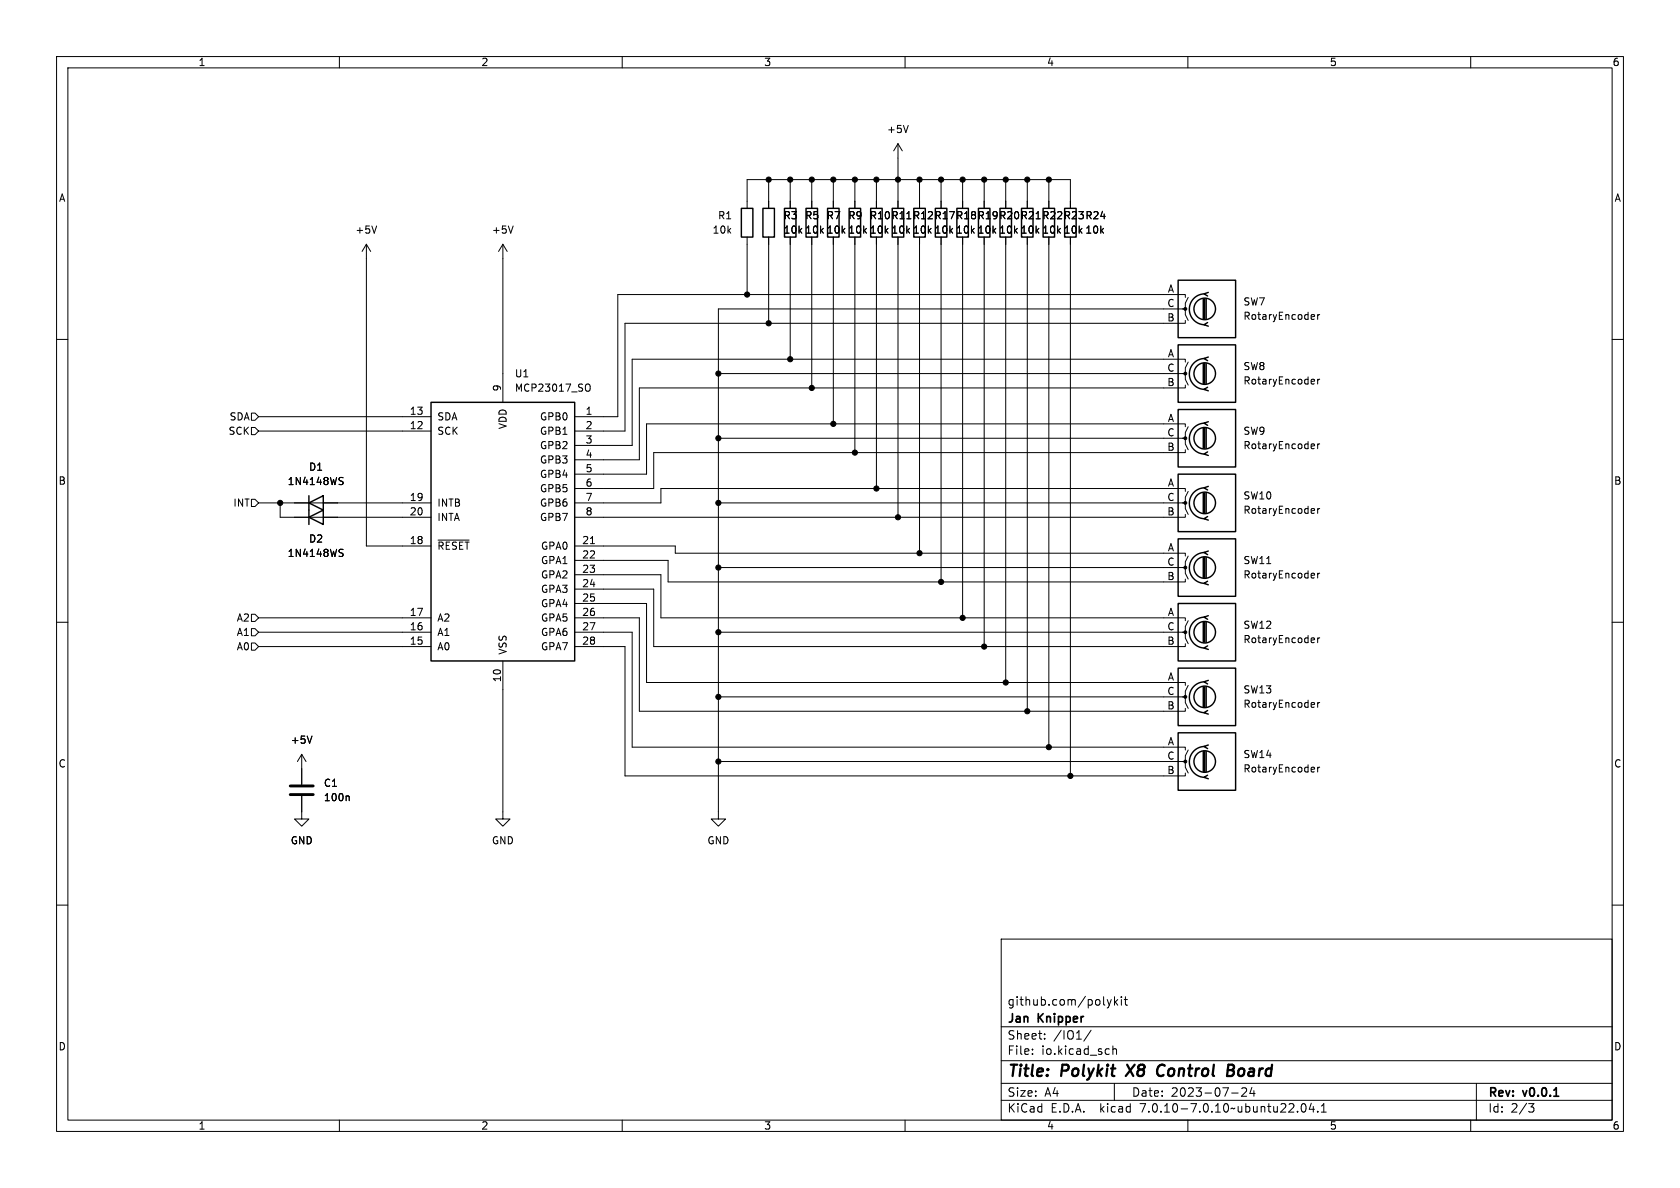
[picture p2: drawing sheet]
<svg xmlns="http://www.w3.org/2000/svg" width="297mm" height="210mm" viewBox="0 0 297 210" stroke-linecap="round" stroke-linejoin="round" font-family="sans-serif">
<g fill="none" stroke="#000" stroke-width=".18">
<path d="M10 10h277v190h-277zM12 12h273v186h-273zM60 10v2M110 10v2M160 10v2M210 10v2M260 10v2M66.6 39.9l-.4 1.3M90.7 39.9l-.4 1.3M132.1 36.8v-5h57.1v5M135.9 31.8v5M139.7 31.8v5"/>
<path d="M143.5 31.8v5M147.3 31.8v5M151.1 31.8v5M154.9 31.8v5M158.7 25.4l-.7 1.3M158.7 25.4v11.4M158.7 25.4l.8 1.3M160.6 22.2l-.5 1.2M162.6 31.8v5M166.4 31.8v5M170.2 31.8v5M174 31.8v5"/>
<path d="M177.8 31.8v5M181.6 31.8v5M185.4 31.8v5M10 60h2M64.8 43.2l-.8 1.3M64.8 43.2v53.3h11.4M64.8 43.2l.7 1.3M88.9 43.2l-.8 1.3M88.9 43.2v27.9M88.9 43.2l.8 1.3M132.1 41.9v10.2M135.9 41.9v15.3"/>
<path d="M139.7 41.9v21.6M143.5 41.9v26.7M147.3 41.9v33M151.1 41.9v38.1M154.9 41.9v44.5M158.7 41.9v49.5M162.6 41.9v55.9M166.4 41.9v61M170.2 41.9v67.3M174 41.9v72.4M177.8 41.9v78.8M181.6 41.9v83.8"/>
<path d="M185.4 41.9v90.2M189.2 41.9v95.3M209.5 56.6v.6h-99v19h-8.9M209.5 52.6v-.5h-100.3v21.6h-7.6M210.1 56.6l-.6-1v-1h-82.5v90.2h1.3l-1.3 1.3-1.3-1.3h1.3M210.1 52.6l-.6 1v1h-.5M232 55.6l.3 .1 .1 .2-.6 .1M232.3 56.4l-.3 .1M232.9 55.6v.9M233.3 55.6l-.4 .3M285 60h2M44.4 73h.7l.6 .7-.6 .6h-.7z"/>
<path d="M44.4 75.6h.7l.6 .6-.6 .6h-.7zM45.7 73.7h30.5M45.7 76.2h30.5M103.8 67.9a.43 .43 0 0 1 .5 .4v.4a.43 .43 0 0 1-.5 .5M127 77.5h82.5v1l.6 1M127 66h82.5v1.1l.6 1M209.5 79.5v.5h-93.9v6.4h-14M209.5 75.4v-.5h-95.2v8.9h-12.7M209.5 68.1v.5h-96.5v12.7h-11.4M209.5 64v-.5h-97.7v15.2h-10.2M210.1 75.4l-.6 1.1v1h-.5M210.1 64l-.6 1v1h-.5"/>
<path d="M232 78.5h.3l.1 .3-.6 .1M232 67l.3 .1 .1 .2-.6 .2M232.3 79.3h-.3M232.3 67.8l-.3 .1M232.9 67v.9M232.9 78.5v.8M233.3 78.5l-.4 .2M233.3 67l-.4 .3M44.4 88.3h.7l.6 .6-.6 .6h-.7zM45.7 88.9h30.5M49.5 88.9v2.5h26.7M60.2 97.7l.3 .1 .2 .3-.3 .3h-.3"/>
<path d="M60.2 85l.3 .1 .2 .3-.3 .3h-.3M60.2 97.1l.5 .1M60.2 84.4l.5 .1M77.4 95.5h5.5M101.6 99.1h16.5v3.8h91.4v-.5M101.6 96.5h17.8v1.3h90.1v.5M104.4 96.1h.7M127 88.9h82.5v1l.6 1M209.5 90.9v.5h-107.9M209.5 86.9v-.5h-92.7v2.5h-15.2M210.1 86.9l-.6 1v1h-.5M210.1 98.3l-.6 1v1h-.5"/>
<path d="M232 89.9l.3 .1 .1 .2-.6 .1M232.3 90.7h-.3M232.9 89.9v.8M233.3 89.9l-.4 .2M10 110h2M44.4 113.7h.7l.6 .6-.6 .6h-.7zM44.4 111.1h.7l.6 .7-.6 .6h-.7zM44.4 108.6h.7l.6 .6-.6 .7h-.7zM45.7 109.2h30.5M45.7 114.3h30.5M45.7 111.8h30.5M88.9 116.8v28h1.3l-1.3 1.3-1.3-1.3h1.3"/>
<path d="M101.6 114.3h8.9v22.9h99v-.5M101.6 111.8h10.2v20.3h97.7v.5M101.6 109.2h11.4v16.5h96.5v-.5M101.6 106.7h12.7v14h95.2v.5M101.6 104.1h14v10.2h93.9v-.5M101.6 101.6h15.2v7.6h92.7v.5M127 100.3h82.5v1l.6 1.1M127 111.8h82.5v1l.6 1M210.1 109.7l-.6 1v1.1h-.5M232 101.3l.3 .1 .1 .2-.6 .2M232 112.8h.3l.1 .3-.6 .1M232.3 102.1l-.3 .1"/>
<path d="M232.3 113.5l-.3 .1M232.9 101.3v.9M232.9 112.8v.8M233.3 101.3l-.4 .3M233.3 112.8l-.4 .2M285 110h2M53.3 133.4v5.3M53.3 133.4l-.7 1.2M53.3 133.4l.8 1.2M55.2 130.1l-.5 1.3M127 134.6h82.5v1l.6 1.1M127 123.2h82.5v1l.6 1"/>
<path d="M210.1 132.6l-.6 1v1h-.5M210.1 121.2l-.6 1v1h-.5M232 124.2l.3 .1 .1 .2-.6 .1M232 135.6l.3 .1 .1 .2-.6 .1M232.3 136.4l-.3 .1M232.3 125h-.3M232.9 124.2v.8M232.9 135.6v.9M233.3 135.6l-.4 .3M233.3 124.2l-.4 .2M10 160h2M53.3 140.7v4.1h1.3l-1.3 1.3-1.2-1.3h1.2"/>
<path d="M61.6 140.7l.1 .2v.6M285 160h2M177 166h108v32h-108zM195.7 176.7l.4 1M196.1 177.7l-.1 .4-.3 .1M196.5 176.7l-.4 1M197 176.2v1.5M197.2 177.1l.4 .6M197.6 176.7l-.6 .6M198.2 176.2v.1M198.2 176.7v1M198.7 176.7h.6"/>
<path d="M199 176.2v1.3l.3 .2M60 198v2M110 198v2M160 198v2M177 194.5h108M177 191.5h108M177 187.5h108M177 181.5h108M182.5 186.3v.1M182.5 185.5v.1M184.7 183.6v.1M184.7 182.8v.1"/>
<path d="M192.9 182.1l-1.3 2M196.7 184.9v1.5M196.7 185.5l.3-.1 .3 .1 .1 .9M197 191.5v3M210 198v2M217.7 193.2h1.2M219.5 192.4l.6-.1 .2 .1 .1 .3-.9 1.1h.9M221.3 192.2l-.3 1.1h.9M221.7 192.8v1M229.4 196.5v.1M230.2 195.2l.2-.1a.81 .81 0 0 1 .6 .6 .81 .81 0 0 1-.3 .8l-.2 .1a.81 .81 0 0 1-.3-1.4zM231.8 195l-.3 1.1h.9"/>
<path d="M232.2 195.6v1M233 196.5v.1M233.6 196.6h.9M233.6 195.5l.4-.4v1.5M260 198v2M261 191.5v6.5M270.2 195.1h1l-.5 .6 .4 .1 .1 .5-.3 .3h-.4"/>
</g>
<path d="M274.7 193.8h.9" fill="none" stroke="#000" stroke-width=".3"/>
<path d="M200.6 188.2l-1.6 2M204.6 189.7a.63 .63 0 0 0 1 .4M205.6 188.2a.88 .88 0 0 0-1 .9M217.1 189.2h.6M217.2 188.2h.6a.49 .49 0 0 1 .4 .5 .49 .49 0 0 1-.5 .5M217.7 189.2l.3 .1a.58 .58 0 0 1-.3 .9h-.8" fill="none" stroke="#000" stroke-width=".4"/>
<g fill="none" stroke="#000" stroke-width=".25">
<path d="M131.1 36.8h2v5.1h-2zM134.9 36.8h2v5.1h-2zM138.7 36.8h2v5.1h-2zM142.5 36.8h2v5.1h-2zM146.3 36.8h2v5.1h-2zM150.1 36.8h2v5.1h-2zM153.9 36.8h2.1v5.1h-2.1zM157.7 36.8h2.1v5.1h-2.1zM161.5 36.8h2.1v5.1h-2.1zM165.4 36.8h2v5.1h-2zM169.2 36.8h2v5.1h-2zM173 36.8h2v5.1h-2z"/>
<path d="M176.8 36.8h2v5.1h-2zM180.6 36.8h2v5.1h-2zM184.4 36.8h2v5.1h-2zM188.2 36.8h2v5.1h-2zM208.3 49.5h10.1v10.2h-10.1zM212.7 52.8v3.6M213 51.9a2.73 2.73 0 0 0-2.7 2.8 2.73 2.73 0 0 0 2.7 2.7M213 52.8v3.6M213.2 52.8v3.6M213.5 57l-.6 .4 .7 .3M213.6 51.7l-.7 .2 .6 .4M76.2 71.1h25.4v45.7h-25.4z"/>
<path d="M208.3 72.4h10.1v10.2h-10.1zM208.3 61h10.1v10.1h-10.1zM212.7 64.3v3.5M212.7 75.7v3.5M213 74.8a2.73 2.73 0 0 0-2.7 2.7 2.73 2.73 0 0 0 2.7 2.8M213 63.4a2.73 2.73 0 0 0-2.7 2.7 2.73 2.73 0 0 0 2.7 2.7M213 64.3v3.5M213 75.7v3.5M213.2 64.3v3.5M213.2 75.7v3.5M213.5 79.9l-.6 .4 .7 .2M213.5 68.5l-.6 .3 .7 .3"/>
<path d="M213.6 74.5l-.7 .3 .6 .4M213.6 63.1l-.7 .3 .6 .4M54.6 91.4l2.5-1.2v2.5zM54.6 88.9l2.5-1.3v2.6zM54.6 87.6v5.1M208.3 83.8h10.1v10.2h-10.1zM208.3 95.3h10.1v10.1h-10.1zM212.7 87.1v3.6M212.7 98.6v3.5M213 86.2a2.73 2.73 0 0 0-2.7 2.8 2.73 2.73 0 0 0 2.7 2.7M213 97.7a2.73 2.73 0 0 0-2.7 2.7 2.73 2.73 0 0 0 2.7 2.7M213 87.1v3.6"/>
<path d="M213 98.6v3.5M213.2 87.1v3.6M213.2 98.6v3.5M213.5 91.3l-.6 .4 .7 .2M213.6 86l-.7 .2 .6 .4M213.6 97.4l-.7 .3 .6 .3M208.3 118.1h10.1v10.2h-10.1zM208.3 106.7h10.1v10.1h-10.1zM212.7 110v3.5M213 109.1a2.73 2.73 0 0 0-2.7 2.7 2.73 2.73 0 0 0 2.7 2.8M213 110v3.5M213.2 110v3.5"/>
<path d="M213.5 102.7l-.6 .4 .7 .3M213.5 114.2l-.6 .4 .7 .2M213.6 108.8l-.7 .3 .6 .4M208.3 129.5h10.1v10.2h-10.1zM212.7 121.4v3.6M212.7 132.8v3.6M213 132a2.73 2.73 0 0 0-2.7 2.7 2.73 2.73 0 0 0 2.7 2.7M213 120.5a2.73 2.73 0 0 0-2.7 2.8 2.73 2.73 0 0 0 2.7 2.7M213 121.4v3.6M213 132.8v3.6M213.2 121.4v3.6M213.2 132.8v3.6"/>
<path d="M213.5 137l-.6 .4 .7 .3M213.5 125.6l-.6 .4 .7 .2M213.6 131.7l-.7 .3 .6 .3M213.6 120.3l-.7 .2 .6 .4"/>
<circle cx="213" cy="54.6" r="1.9"/>
<circle cx="213" cy="77.5" r="1.9"/>
<circle cx="213" cy="66" r="1.9"/>
<circle cx="213" cy="88.9" r="1.9"/>
<circle cx="213" cy="111.8" r="1.9"/>
<circle cx="213" cy="100.3" r="1.9"/>
<circle cx="213" cy="134.6" r="1.9"/>
<circle cx="213" cy="123.2" r="1.9"/>
</g>
<path d="M51.3 138.9h4.1M51.3 140.5h4.1" fill="none" stroke="#000" stroke-width=".51"/>
<g fill="#000" stroke="#000" stroke-width=".18">
<circle cx="135.9" cy="31.8" r=".46"/>
<circle cx="139.7" cy="31.8" r=".46"/>
<circle cx="143.5" cy="31.8" r=".46"/>
<circle cx="147.3" cy="31.8" r=".46"/>
<circle cx="151.1" cy="31.8" r=".46"/>
<circle cx="154.9" cy="31.8" r=".46"/>
<circle cx="158.7" cy="31.8" r=".46"/>
<circle cx="162.6" cy="31.8" r=".46"/>
<circle cx="166.4" cy="31.8" r=".46"/>
<circle cx="170.2" cy="31.8" r=".46"/>
<circle cx="174" cy="31.8" r=".46"/>
<circle cx="177.8" cy="31.8" r=".46"/>
<circle cx="181.6" cy="31.8" r=".46"/>
<circle cx="185.4" cy="31.8" r=".46"/>
<circle cx="132.1" cy="52.1" r=".46"/>
<circle cx="135.9" cy="57.2" r=".46"/>
<circle cx="209.5" cy="54.6" r=".25"/>
<circle cx="127" cy="77.5" r=".46"/>
<circle cx="127" cy="66" r=".46"/>
<circle cx="139.7" cy="63.5" r=".46"/>
<circle cx="143.5" cy="68.6" r=".46"/>
<circle cx="147.3" cy="74.9" r=".46"/>
<circle cx="209.5" cy="66" r=".25"/>
<circle cx="209.5" cy="77.5" r=".25"/>
<circle cx="49.5" cy="88.9" r=".46"/>
<circle cx="127" cy="88.9" r=".46"/>
<circle cx="151.1" cy="80" r=".46"/>
<circle cx="154.9" cy="86.4" r=".46"/>
<circle cx="158.7" cy="91.4" r=".46"/>
<circle cx="162.6" cy="97.8" r=".46"/>
<circle cx="209.5" cy="88.9" r=".25"/>
<circle cx="127" cy="111.8" r=".46"/>
<circle cx="127" cy="100.3" r=".46"/>
<circle cx="166.4" cy="102.9" r=".46"/>
<circle cx="170.2" cy="109.2" r=".46"/>
<circle cx="174" cy="114.3" r=".46"/>
<circle cx="209.5" cy="111.8" r=".25"/>
<circle cx="209.5" cy="100.3" r=".25"/>
<circle cx="127" cy="134.6" r=".46"/>
<circle cx="127" cy="123.2" r=".46"/>
<circle cx="177.8" cy="120.7" r=".46"/>
<circle cx="181.6" cy="125.7" r=".46"/>
<circle cx="185.4" cy="132.1" r=".46"/>
<circle cx="189.2" cy="137.2" r=".46"/>
<circle cx="209.5" cy="134.6" r=".25"/>
<circle cx="209.5" cy="123.2" r=".25"/>
</g>
<g font-size="2.8">
<text x="178" y="190.9">Title:</text>
<text x="187.7" y="190.9">Polykit</text>
<text x="200.1" y="190.9">X8</text>
<text x="206.2" y="190.9">Control</text>
<text x="219.4" y="190.9">Board</text>
</g>
<g font-size="2.1">
<text x="178" y="178">github.com/polykit</text>
<text x="178" y="184">Sheet:</text>
<text x="178" y="181.2">Jan</text>
<text x="183.6" y="181.2">Knipper</text>
<text x="186.2" y="184">/IO1/</text>
<text x="178" y="186.7">File:</text>
<text x="184.1" y="186.7">io.kicad_sch</text>
<text x="178" y="196.9">KiCad</text>
<text x="178" y="194.1">Size:</text>
<text x="184.7" y="194.1">A4</text>
<text x="185.7" y="196.9">E.D.A.</text>
<text x="194.6" y="196.9">kicad</text>
<text x="200" y="194.1">Date:</text>
<text x="201.8" y="196.9">7.0.10-7.0.10~ubuntu22.04.1</text>
<text x="207" y="194.1">2023-07-24</text>
<text x="263" y="194.3">Rev:</text>
<text x="263" y="196.9">Id:</text>
<text x="267.1" y="196.9">2/3</text>
<text x="269.4" y="194.3">v0.0.1</text>
</g>
<g font-size="1.8">
<text x="35" y="11.9">1</text>
<text x="85" y="11.9">2</text>
<text x="135" y="11.9">3</text>
<text x="185" y="11.9">4</text>
<text x="235" y="11.9">5</text>
<text x="285" y="11.9">6</text>
<text x="156.7" y="23.7">+5V</text>
<text x="10.3" y="35.9">A</text>
<text x="285.3" y="35.9">A</text>
<text x="62.7" y="41.5">+5V</text>
<text x="86.9" y="41.5">+5V</text>
<text x="125.9" y="41.5">10k</text>
<text x="126.8" y="39">R1</text>
<text x="138.4" y="39">R3</text>
<text x="138.4" y="41.5">10k 10k 10k 10k 10k 10k 10k 10k 10k 10k 10k 10k 10k 10k 10k</text>
<text x="142.2" y="39">R5</text>
<text x="146.1" y="39">R7</text>
<text x="149.9" y="39">R9</text>
<text x="153.7" y="39">R10 R11 R12 R17 R18 R19 R20 R21 R22 R23 R24</text>
<text x="206.4" y="51.8">A</text>
<text x="206.3" y="56.9">B</text>
<text x="206.3" y="54.4">C</text>
<text x="219.7" y="56.7">RotaryEncoder</text>
<text x="219.7" y="54.2">SW7</text>
<text x="206.3" y="65.8">C</text>
<text x="206.4" y="63.2">A</text>
<text x="219.7" y="65.6">SW8</text>
<text x="88.6" y="69.3" transform="rotate(-90 88.6 69.3)">9</text>
<text x="90.9" y="66.9">U1</text>
<text x="90.9" y="69.4">MCP23017_SO</text>
<text x="206.3" y="68.3">B</text>
<text x="219.7" y="68.2">RotaryEncoder</text>
<text x="40.3" y="77.1">SCK</text>
<text x="40.5" y="74.5">SDA</text>
<text x="72.3" y="75.9">12</text>
<text x="72.3" y="73.4">13</text>
<text x="77.2" y="77.1">SCK</text>
<text x="77.2" y="74.5">SDA</text>
<text x="89.8" y="76" transform="rotate(-90 89.8 76)">VDD</text>
<text x="95.4" y="74.5">GPB0</text>
<text x="95.4" y="77.1">GPB1</text>
<text x="103.4" y="73.4">1</text>
<text x="103.4" y="75.9">2</text>
<text x="206.3" y="77.2">C</text>
<text x="206.4" y="74.7">A</text>
<text x="219.7" y="77.1">SW9</text>
<text x="54.5" y="83.4">D1</text>
<text x="95.4" y="79.6">GPB2</text>
<text x="95.4" y="82.1">GPB3</text>
<text x="103.4" y="78.5">3</text>
<text x="103.4" y="81">4</text>
<text x="103.4" y="83.6">5</text>
<text x="206.3" y="79.8">B</text>
<text x="219.7" y="79.6">RotaryEncoder</text>
<text x="10.3" y="85.9">B</text>
<text x="41.2" y="89.8">INT</text>
<text x="50.8" y="86">1N4148WS</text>
<text x="72.3" y="88.6">19</text>
<text x="77.2" y="89.8">INTB</text>
<text x="95.4" y="84.7">GPB4</text>
<text x="95.4" y="87.2">GPB5</text>
<text x="95.4" y="89.8">GPB6</text>
<text x="103.4" y="86.1">6</text>
<text x="103.4" y="88.6">7</text>
<text x="206.3" y="88.6">C</text>
<text x="206.4" y="86.1">A</text>
<text x="219.7" y="88.5">SW10</text>
<text x="285.3" y="85.9">B</text>
<text x="72.3" y="91.2">20</text>
<text x="77.2" y="92.3">INTA</text>
<text x="95.4" y="92.3">GPB7</text>
<text x="103.4" y="91.2">8</text>
<text x="206.3" y="91.2">B</text>
<text x="219.7" y="91">RotaryEncoder</text>
<text x="50.8" y="98.7">1N4148WS</text>
<text x="54.5" y="96.1">D2</text>
<text x="72.3" y="96.3">18</text>
<text x="77.2" y="97.4">~{RESET}</text>
<text x="95.5" y="97.4">GPA0</text>
<text x="95.5" y="99.9">GPA1</text>
<text x="102.8" y="96.3">21</text>
<text x="102.8" y="98.8">22</text>
<text x="102.8" y="101.3">23</text>
<text x="206.3" y="100.1">C</text>
<text x="206.4" y="97.5">A</text>
<text x="219.7" y="99.9">SW11</text>
<text x="95.5" y="102.5">GPA2</text>
<text x="95.5" y="105">GPA3</text>
<text x="95.5" y="107.5">GPA4</text>
<text x="102.8" y="103.9">24</text>
<text x="102.8" y="106.4">25</text>
<text x="206.3" y="102.6">B</text>
<text x="219.7" y="102.5">RotaryEncoder</text>
<text x="41.8" y="112.6">A1</text>
<text x="41.8" y="110.1">A2</text>
<text x="72.3" y="111.5">16</text>
<text x="72.3" y="109">17</text>
<text x="77.2" y="112.6">A1</text>
<text x="77.2" y="110.1">A2</text>
<text x="95.5" y="110.1">GPA5</text>
<text x="95.5" y="112.6">GPA6</text>
<text x="102.8" y="109">26</text>
<text x="102.8" y="111.5">27</text>
<text x="206.3" y="111.5">C</text>
<text x="206.4" y="109">A</text>
<text x="219.7" y="111.4">SW12</text>
<text x="219.7" y="113.9">RotaryEncoder</text>
<text x="41.8" y="115.2">A0</text>
<text x="72.3" y="114">15</text>
<text x="77.2" y="115.2">A0</text>
<text x="89.8" y="115.8" transform="rotate(-90 89.8 115.8)">VSS</text>
<text x="95.5" y="115.2">GPA7</text>
<text x="102.8" y="114">28</text>
<text x="206.3" y="114">B</text>
<text x="88.6" y="120.7" transform="rotate(-90 88.6 120.7)">10</text>
<text x="206.3" y="125.5">B</text>
<text x="206.3" y="122.9">C</text>
<text x="206.4" y="120.4">A</text>
<text x="219.7" y="122.8">SW13</text>
<text x="219.7" y="125.3">RotaryEncoder</text>
<text x="51.3" y="131.7">+5V</text>
<text x="206.4" y="131.8">A</text>
<text x="10.3" y="135.9">C</text>
<text x="206.3" y="136.9">B</text>
<text x="206.3" y="134.4">C</text>
<text x="219.7" y="134.2">SW14</text>
<text x="219.7" y="136.8">RotaryEncoder</text>
<text x="285.3" y="135.9">C</text>
<text x="57.2" y="139.3">C1</text>
<text x="57.2" y="141.8">100n</text>
<text x="51.3" y="149.5">GND</text>
<text x="86.9" y="149.5">GND</text>
<text x="125" y="149.5">GND</text>
<text x="10.3" y="185.9">D</text>
<text x="285.3" y="185.9">D</text>
<text x="35" y="199.9">1</text>
<text x="85" y="199.9">2</text>
<text x="135" y="199.9">3</text>
<text x="185" y="199.9">4</text>
<text x="235" y="199.9">5</text>
<text x="285" y="199.9">6</text>
</g>
</svg>
